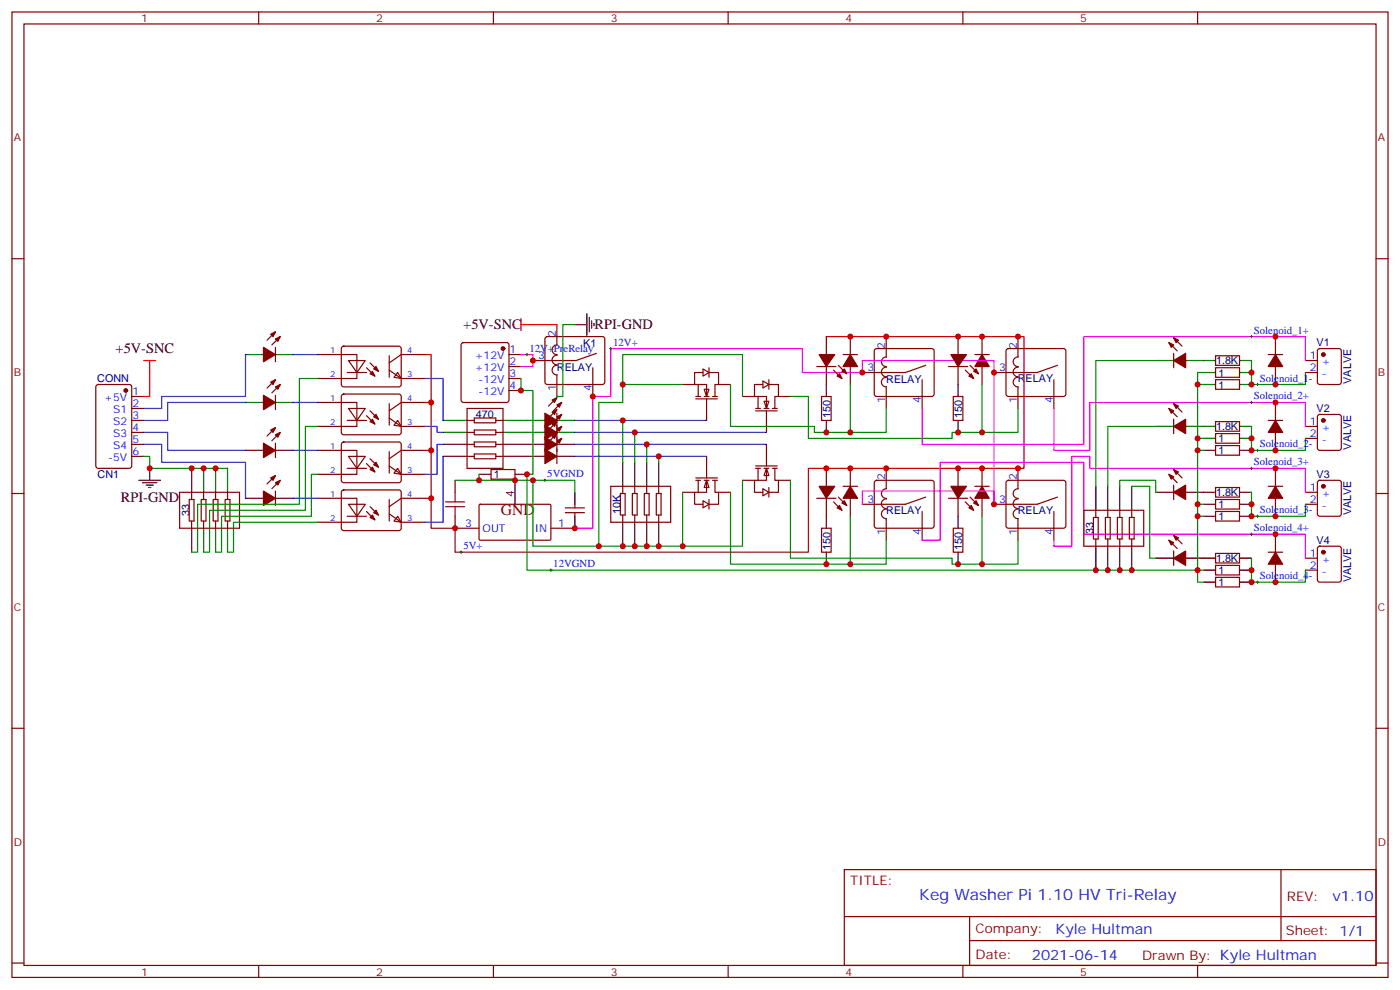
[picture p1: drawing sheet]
<svg xmlns="http://www.w3.org/2000/svg" width="412mm" height="292mm" viewBox="0 0 412 292" stroke-linecap="round" stroke-linejoin="round" font-family="sans-serif">
<g fill="none" stroke="#870000" stroke-width=".35">
<path d="M3.5 3.5h405.4v284.4h-405.4zM7.1 7.1h398.2v277.2h-398.2zM76.2 3.5v3.6M145.3 3.5v3.6M214.5 3.5v3.6M283.6 3.5v3.6M352.8 3.5v3.6M3.5 76.2h3.6M405.3 76.2h3.6M81.1 97.7l-2.4 2.5M82.5 99.1l-2.4 2.5M160.7 99.3l.5-.2h16.2l.5 .2 .3 .5v12.7l-.3 .5-.5 .2h-16.2l-.5-.2-.2-.5v-12.7z"/>
<path d="M164 95.6v6M261.1 99.1v6M299.9 99.1v6M28.5 113.4l.4-.2h9.2l.7 .5v23.5l-.5 .7h-9.4l-.6-.4-.1-23.6zM38.8 116.8h3.5M81.1 102.3v4.2M81.1 116.4v4.3M81.1 111.8l-2.4 2.5M82.5 113.2l-2.4 2.5M93.5 104.4h11.6v7.1h-11.6M93.5 118.5h11.6v7.1h-11.6M100.8 102.2l.4-.2h16.5l.5 .7-.1 10.8-.6 .4h-16.5l-.5-.7v-10.5z"/>
<path d="M100.8 116.3l.4-.2h16.5l.5 .7-.1 10.8-.6 .5-16.5-.1-.5-.6v-10.6zM102.3 109.7h5.6M102.7 106.2h4.9l-2.5 3.5zM107.9 108.3l2.5 2.5M109 106.9l2.5 2.5M114.7 109l3.5 2.5h7M114.7 104.8v6.3M114.7 118.9v6.3M117.1 109.7l1.1 1.8-2.1-.4zM125.2 104.4h-7l-3.5 2.5M125.2 118.5h-7l-3.5 2.5M136.1 101.1l.4-.2h12.7l.5 .2 .2 .5v16.2l-.2 .5-.5 .2h-12.7l-.5-.2-.2-.5v-16.2z"/>
<path d="M149.9 104.4h3.6M149.9 111.5h3.6M149.9 108h3.6M149.9 115h3.6M164 117.1l-2.4 2.5M164 110.4v6.4M164.1 104.6a1.41 1.41 0 0 0-1.5 1.4 1.41 1.41 0 0 0 1.5 1.4M164.1 101.6a1.41 1.41 0 0 0-1.5 1.4 1.41 1.41 0 0 0 1.5 1.4M164.1 107.6a1.41 1.41 0 0 0-1.5 1.4 1.41 1.41 0 0 0 1.5 1.4M165.5 118.5l-2.5 2.5M174.6 108.3v8.5M175.7 104.1l-6 2.1h-12.7"/>
<path d="M257.8 102.9l.4-.2h16.3l.5 .2 .2 .5v12.7l-.3 .5-.4 .2h-16.3l-.5-.3-.2-.4v-12.7zM261.1 113.9v6.4M261.1 108.1a1.41 1.41 0 0 0-1.5 1.4 1.41 1.41 0 0 0 1.5 1.4M261.1 105.2a1.41 1.41 0 0 0-1.5 1.4 1.41 1.41 0 0 0 1.5 1.4M261.2 111.1a1.41 1.41 0 0 0-1.6 1.4 1.41 1.41 0 0 0 1.5 1.4M271.6 111.8v8.5M272.7 107.6l-6 2.1h-12.7M296.6 102.9l.4-.2h16.3l.5 .2 .2 .5v12.7l-.3 .5-.4 .2h-16.3l-.5-.3-.2-.4v-12.7zM299.9 113.9v6.4M300 108.1a1.41 1.41 0 0 0-1.6 1.4 1.41 1.41 0 0 0 1.6 1.4M300 105.2a1.41 1.41 0 0 0-1.6 1.4 1.41 1.41 0 0 0 1.6 1.4M300 111.1a1.41 1.41 0 0 0-1.6 1.4 1.41 1.41 0 0 0 1.6 1.4"/>
<path d="M310.4 111.8v8.5M311.5 107.6l-6 2.1h-12.7M384.5 109.7h3.6M384.5 106.2h3.6M388.3 102.9l.5-.2h5.6l.7 .4v9.4l-.5 .7h-5.8l-.7-.4v-9.4zM38.8 123.8h3.5M38.8 120.3h3.5M38.8 127.4h3.5M38.8 130.9h3.5M38.8 134.4h3.5M81.1 130.5v4.3M81.1 125.9l-2.4 2.5"/>
<path d="M82.5 127.4l-2.4 2.4M93.5 132.6h11.6v7.1h-11.6M100.8 130.4l.4-.2h16.5l.5 .7-.1 10.8-.6 .5-16.5-.1-.5-.6v-10.6zM102.3 123.8h5.6M102.3 137.9h5.6M102.7 120.3h4.9l-2.5 3.5zM102.7 134.4h4.9l-2.5 3.5zM107.9 122.4l2.5 2.5M107.9 136.5l2.5 2.5M109 121l2.5 2.5M109 135.1l2.5 2.5M114.7 133v6.3"/>
<path d="M114.7 123.1l3.5 2.5h7M114.7 137.2l3.5 2.5h7M117.1 123.8l1.1 1.8-2.1-.4zM117.1 137.9l1.1 1.8-2.1-.4zM125.2 132.6h-7l-3.5 2.5M137.6 123.8h2.1M137.6 120.3h10.6v17.6h-10.6zM137.6 127.4h2.1M137.6 130.9h2.1M137.6 134.4h2.1M139.7 123.1h6.3v1.4h-6.3zM139.7 126.6h6.3v1.5h-6.3z"/>
<path d="M139.7 130.2h6.3v1.4h-6.3zM139.7 133.7h6.3v1.4h-6.3zM146 123.8h2.2M146 127.4h2.2M146 130.9h2.2M146 134.4h2.2M164 121.7v14.8M164 120.7l-2.4 2.4M164 124.2l-2.4 2.4M164 127.7l-2.4 2.5M165.5 122.1l-2.5 2.4M165.5 125.6l-2.5 2.5"/>
<path d="M165.5 129.1l-2.5 2.5M261.1 137.9v6M299.9 137.9v6M384.5 125.6h3.6M384.5 129.1h3.6M388.3 122.3l.5-.2h5.6l.7 .4v9.4l-.5 .7h-5.8l-.7-.4v-9.4zM3.5 145.3h3.6M52.9 145h17.7v10.6h-17.7zM55.7 147.1h1.4v6.4h-1.4zM56.4 145v2.1M56.4 153.5v2.1M59.3 147.1h1.4v6.4h-1.4z"/>
<path d="M60 145v2.1M60 153.5v2.1M62.8 147.1h1.4v6.4h-1.4zM63.5 145v2.1M63.5 153.5v2.1M66.3 147.1h1.4v6.4h-1.4zM67 145v2.1M67 153.5v2.1M81.1 144.6v4.3M81.1 140.1l-2.4 2.4M82.5 141.5l-2.4 2.4M93.5 146.8h11.6v7h-11.6"/>
<path d="M100.8 144.5l.4-.2h16.5l.5 .7-.1 10.8-.6 .5-16.5-.1-.5-.6v-10.6zM102.3 152h5.6M102.7 148.5h4.9l-2.5 3.5zM107.9 150.6l2.5 2.5M109 149.2l2.5 2.5M114.7 147.1v6.4M114.7 151.3l3.5 2.5h7M117.1 152l1.1 1.8-2.1-.3zM125.2 146.8h-7l-3.5 2.4M134.1 152v3.6h7M134.1 141.5v3.5M141.2 148.7l.3-.2 20.6 .1 .2 .3-.1 10-.3 .2-20.6-.1-.2-.2z"/>
<path d="M162.3 155.6h7M166.5 149.6h5.7M166.5 151h5.7M169.3 148.5v1.1M169.3 151v1M257.8 141.7l.4-.2h16.3l.5 .2 .2 .5v12.7l-.3 .5-.4 .2h-16.3l-.5-.3-.2-.4v-12.7zM261.1 152.8v6.3M261.1 146.9a1.41 1.41 0 0 0-1.5 1.4 1.41 1.41 0 0 0 1.5 1.5M261.1 144a1.41 1.41 0 0 0-1.5 1.4 1.41 1.41 0 0 0 1.5 1.4M261.2 149.9a1.41 1.41 0 0 0-1.6 1.4 1.41 1.41 0 0 0 1.5 1.4M271.6 150.6v8.5M272.7 146.4l-6 2.1h-12.7"/>
<path d="M296.6 141.7l.4-.2h16.3l.5 .2 .2 .5v12.7l-.3 .5-.4 .2h-16.3l-.5-.3-.2-.4v-12.7zM299.9 152.8v6.3M300 146.9a1.41 1.41 0 0 0-1.6 1.4 1.41 1.41 0 0 0 1.6 1.5M300 144a1.41 1.41 0 0 0-1.6 1.4 1.41 1.41 0 0 0 1.6 1.4M300 149.9a1.41 1.41 0 0 0-1.6 1.4 1.41 1.41 0 0 0 1.6 1.4M310.4 150.6v8.5M311.5 146.4l-6 2.1h-12.7M384.5 145h3.6M384.5 148.5h3.6M388.3 141.7l.5-.2h5.6l.7 .4v9.4l-.5 .7h-5.8l-.7-.4v-9.4zM405.3 145.3h3.6M384.5 164.4h3.6"/>
<path d="M384.5 167.9h3.6M388.3 161.1l.5-.2h5.6l.7 .4v9.4l-.5 .7h-5.8l-.7-.4v-9.4zM3.5 214.5h3.6M405.3 214.5h3.6M248.7 256.1h156.6v28.2h-156.6zM377.3 256.1v20.9M248.7 270h156.5M285.6 277h119.6M285.6 270v14.1M3.5 283.6h3.6M76.2 284.3v3.6M145.3 284.3v3.6"/>
<path d="M214.5 284.3v3.6M283.6 284.3v3.6M352.8 284.3v3.6M405.3 283.6h3.6"/>
</g>
<g fill="none" stroke="#000" stroke-width=".35">
<path d="M169.3 95.6h3.6M172.9 92.4v6.4M173.6 93.5v4.2M174.3 94.5v2.2M175 95.2v.8M72.3 104.4h5.3M72.3 118.5h5.3M81.1 104.4h5.3M81.1 118.5h5.3M44.1 137.9v3.6M56.4 137.9v7.1M60 137.9v7.1"/>
<path d="M63.5 137.9v7.1M67 137.9v7.1M72.3 132.6h5.3M81.1 132.6h5.3M130.5 123.8h7.1M130.5 127.4h7.1M130.5 130.9h7.1M130.5 134.4h7.1M148.2 123.8h12.3M148.2 127.4h12.3M148.2 130.9h12.3M148.2 134.4h12.3"/>
<path d="M164 123.8h5.3M164 127.4h5.3M164 130.9h5.3M164 134.4h5.3M40.9 141.5h6.4M42 142.2h4.2M43 142.9h2.2M43.7 143.6h.7M56.4 155.6v7M60 155.6v7M63.5 155.6v7M67 155.6v7"/>
<path d="M72.3 146.8h5.3M81.1 146.8h5.3M151.7 141.5v7M169.3 145v3.5M169.3 152v3.6"/>
</g>
<g fill="#870000" stroke="#870000" stroke-width=".35">
<path d="M109 110.1l.7-.7 .7 1.4z"/>
<path d="M110.1 108.7l.7-.7 .7 1.4z"/>
<path d="M109 124.2l.7-.7 .7 1.4z"/>
<path d="M110.1 122.8l.7-.7 .7 1.4z"/>
<path d="M109 138.3l.7-.7 .7 1.4z"/>
<path d="M110.8 136.2l.7 1.4-1.4-.7z"/>
<path d="M109 152.4l.7-.7 .7 1.4z"/>
<path d="M110.1 151l.7-.7 .7 1.4z"/>
<path d="M77.6 102.3l3.5 2.1-3.5 2.1z"/>
<path d="M81.1 99.8l1.4-.7-.7 1.4z"/>
<path d="M79.7 98.4l1.4-.7-.7 1.4z"/>
<path d="M77.6 116.4l3.5 2.1-3.5 2.2z"/>
<path d="M81.1 113.9l1.4-.7-.7 1.5z"/>
<path d="M79.7 112.5l1.4-.7-.7 1.4z"/>
<path d="M77.6 130.5l3.5 2.1-3.5 2.2z"/>
<path d="M81.1 128.1l1.4-.7-.7 1.4z"/>
<path d="M79.7 126.6l1.4-.7-.7 1.5z"/>
<path d="M77.6 144.6l3.5 2.2-3.5 2.1z"/>
<path d="M81.1 142.2l1.4-.7-.7 1.4z"/>
<path d="M79.7 140.8l1.4-.7-.7 1.4z"/>
<path d="M160.5 121.7l3.5 2.1-3.5 2.1z"/>
<path d="M164 119.2l1.5-.7-.8 1.4z"/>
<path d="M162.6 117.8l1.4-.7-.7 1.4z"/>
<path d="M160.5 125.2l3.5 2.2-3.5 2.1z"/>
<path d="M164 122.8l1.5-.7-.8 1.4z"/>
<path d="M162.6 121.4l1.4-.7-.7 1.4z"/>
<path d="M160.5 128.8l3.5 2.1-3.5 2.1z"/>
<path d="M164 126.3l1.5-.7-.8 1.4z"/>
<path d="M162.6 124.9l1.4-.7-.7 1.4z"/>
<path d="M160.5 132.3l3.5 2.1-3.5 2.1z"/>
<path d="M164 129.8l1.5-.7-.8 1.4z"/>
<path d="M162.6 128.4l1.4-.7-.7 1.4z"/>
<circle cx="37" cy="115" r=".53"/>
<circle cx="148.2" cy="102.7" r=".53"/>
<circle cx="389.8" cy="104.4" r=".53"/>
<circle cx="389.8" cy="123.8" r=".53"/>
<circle cx="389.8" cy="143.2" r=".53"/>
<circle cx="389.8" cy="162.6" r=".53"/>
</g>
<g fill="none" stroke="#00f" stroke-width=".35">
<path d="M72.3 118.5h-22.9v5.3h-7.1M72.3 104.4v12.4h-24.7v3.5h-5.3M86.4 104.4h7.1M86.4 118.5h7.1M125.2 111.5h5.3v12.3M42.3 130.9h5.3v5.3h24.7v10.6M42.3 127.4h7.1v5.2h22.9M86.4 132.6h7.1M125.2 125.6h3.6v1.8h1.7M130.5 134.4v19.4h-5.3M130.5 130.9h-1.7v8.8h-3.6M169.3 123.8h38.8"/>
<path d="M169.3 127.4h56.5M169.3 130.9h56.5M169.3 134.4h38.8M86.4 146.8h7.1"/>
</g>
<path d="M169.3 95.6h-3.5v21.2h-1.8M93.5 111.5h-5.3v37h-30v14.1h-1.8M42.3 134.4h1.8v3.5h22.9M93.5 125.6h-3.5v24.7h-28.3v12.3h-1.7M93.5 139.7h-1.8v12.3h-26.4v10.6h-1.8M93.5 153.8h-24.7v8.8h-1.8M134.1 141.5h35.2v3.5" fill="none" stroke="#008700" stroke-width=".35"/>
<path d="M153.5 95.6h10.5M153.5 93.8v3.6M42.3 106.2h3.6M44.1 106.2v10.6h-1.8" fill="none" stroke="#f00" stroke-width=".35"/>
<path d="M131.2 147.8h5.7M131.2 149.2h5.7M134.1 145v2.8M134.1 149.2v2.8" fill="none" stroke="#a10000" stroke-width=".35"/>
<path d="M125.2 104.4h1.8v51.2h7.1M125.2 118.5h1.8M125.2 132.6h1.8M125.2 146.8h1.8" fill="none" stroke="#c00" stroke-width=".35"/>
<path d="M153.5 104.4h3.5v3.6h-3.5" fill="none" stroke="#f0f" stroke-width=".35"/>
<g fill="#fff" stroke="#870000" stroke-width=".35">
<path d="M207.4 114.7h1.4l-.7 2.1z"/>
<path d="M207.1 108.7l1.7 1-1.7 1.1z"/>
</g>
<path d="M201.1 113.2h3.5M205 117.5h6.3M205 116.8h1.4M205.7 113.2v3.6M207.1 109.7h-2.5v3.5h3.5v3.6M207.4 116.8h1.4M208.1 117.5v6.3M208.8 109.7h2.9v3.5h-1.1v3.6M208.8 108.3v2.8M209.9 116.8h1.4M211.7 113.2h3.5" fill="none" stroke="#870000" stroke-width=".35"/>
<g fill="#fff" stroke="#870000" stroke-width=".35">
<path d="M225.1 118.2h1.4l-.7 2.1z"/>
<path d="M224.7 112.2l1.8 1-1.8 1.1z"/>
</g>
<path d="M218.7 116.8h3.5M223.3 116.8v3.5M224.7 113.2h-2.5v3.6h3.6v3.5M226.5 113.2h2.8v3.6h-1.1v3.5M226.5 111.8v2.9M229.3 116.8h3.5M222.6 121h6.4M222.6 120.3h1.4M225.1 120.3h1.4M225.8 121v6.4M227.5 120.3h1.5" fill="none" stroke="#870000" stroke-width=".35"/>
<g fill="#fff" stroke="#870000" stroke-width=".35">
<path d="M225.8 137.9l.7 2.2h-1.4z"/>
<path d="M224.7 143.9l1.8 1.1-1.8 1.1z"/>
</g>
<path d="M222.6 137.2h6.4M222.6 137.9h1.4M223.3 137.9v3.6M225.1 137.9h1.4M225.8 137.9v3.6h-3.6v3.5h2.5M225.8 130.9v6.3M227.5 137.9h1.5M228.2 137.9v3.6h1.1v3.5h-2.8M218.7 141.5h3.5M226.5 143.6v2.8M229.3 141.5h3.5" fill="none" stroke="#870000" stroke-width=".35"/>
<g fill="#fff" stroke="#870000" stroke-width=".35">
<path d="M208.1 141.5l.7 2.1h-1.4z"/>
<path d="M207.1 147.5l1.7 1-1.7 1.1z"/>
</g>
<g fill="none" stroke="#870000" stroke-width=".35">
<path d="M243.4 99.1v5.3M250.5 99.1v5.3M282.2 99.1v5.3M289.3 99.1v5.3M345.7 99.5l2.5 2.5M375.7 99.1v5.3M240.6 108h5.6M242 116.8h2.8v7h-2.8zM243.4 108v5.2M245.5 109l2.5 2.5M246.9 107.6l2.5 2.5M248.4 104.4h4.2"/>
<path d="M250.5 108v5.2M279.4 108h5.6M280.8 116.8h2.8v7h-2.8zM282.2 108v5.2M284.3 109l2.5 2.5M285.8 107.6l2.4 2.5M287.2 104.4h4.2M289.3 108v5.2M344.3 100.9l2.5 2.5M345.7 104.1v4.2M345.7 118.9l2.5 2.5M358.1 104.8h7v2.8h-7z"/>
<path d="M358.1 108.3h7v2.8h-7zM358.1 111.8h7v2.9h-7zM373.6 104.4h4.2M375.7 108v5.2M375.7 118.5v5.3M144.6 138.3h7.1v2.8h-7.1zM208.1 134.4v6.4M243.4 137.9v5.3M250.5 137.9v5.3M282.2 137.9v5.3M289.3 137.9v5.3M344.3 120.3l2.5 2.5"/>
<path d="M344.3 139.7l2.5 2.5M345.7 123.5v4.2M345.7 138.3l2.5 2.5M358.1 124.2h7v2.8h-7zM358.1 127.7h7v2.8h-7zM358.1 131.2h7v2.9h-7zM373.6 123.8h4.2M375.7 127.4v5.2M375.7 137.9v5.3M179.9 143.2h17.7v10.6h-17.7zM182.7 145.3h1.4v6.4h-1.4zM183.4 143.2v2.1"/>
<path d="M183.4 151.7v2.1M186.3 145.3h1.4v6.4h-1.4zM187 143.2v2.1M187 151.7v2.1M189.8 145.3h1.4v6.4h-1.4zM190.5 143.2v2.1M190.5 151.7v2.1M193.3 145.3h1.4v6.4h-1.4zM194 143.2v2.1M194 151.7v2.1M201.1 145h3.5M205 140.8h6.3"/>
<path d="M205 141.5h1.4M205.7 141.5v3.5M207.4 141.5h1.4M208.1 141.5v3.5h-3.5v3.5h2.5M208.8 147.1v2.8M209.9 141.5h1.4M210.6 141.5v3.5h1.1v3.5h-2.9M211.7 145h3.5M240.6 146.8h5.6M242 155.6h2.8v7h-2.8zM243.4 146.8v5.2M245.5 147.8l2.5 2.5"/>
<path d="M246.9 146.4l2.5 2.5M248.4 143.2h4.2M250.5 146.8v5.2M279.4 146.8h5.6M280.8 155.6h2.8v7h-2.8zM282.2 146.8v5.2M284.3 147.8l2.5 2.5M285.8 146.4l2.4 2.5M287.2 143.2h4.2M289.3 146.8v5.2M319.3 150.3h17.6v10.6h-17.6zM322.1 152.4h1.4v6.4h-1.4z"/>
<path d="M322.8 150.3v2.1M322.8 158.8v2.1M325.6 152.4h1.4v6.4h-1.4zM326.3 150.3v2.1M326.3 158.8v2.1M329.1 152.4h1.5v6.4h-1.5zM329.8 150.3v2.1M329.8 158.8v2.1M332.7 152.4h1.4v6.4h-1.4zM333.4 150.3v2.1M333.4 158.8v2.1M344.3 159.1l2.5 2.5"/>
<path d="M345.7 142.9v4.2M345.7 157.7l2.5 2.5M358.1 143.6h7v2.8h-7zM358.1 147.1h7v2.8h-7zM358.1 150.6h7v2.9h-7zM373.6 143.2h4.2M375.7 146.8v5.2M375.7 157.3v5.3M345.7 162.3v4.2M358.1 163h7v2.8h-7zM358.1 166.5h7v2.8h-7zM358.1 170h7v2.9h-7z"/>
<path d="M373.6 162.6h4.2M375.7 166.2v5.2"/>
</g>
<g fill="none" stroke="#000" stroke-width=".35">
<path d="M243.4 113.2v3.6M282.2 113.2v3.6M340.4 106.2h5.3M349.2 106.2h8.9M354.5 109.7h3.6M354.5 113.2h3.6M365.1 106.2h3.6M365.1 109.7h3.6M365.1 113.2h3.6M141.1 139.7h3.5M151.7 139.7h3.5M183.4 136.2v7"/>
<path d="M187 136.2v7M190.5 136.2v7M194 136.2v7M243.4 123.8v3.6M282.2 123.8v3.6M340.4 125.6h5.3M349.2 125.6h8.9M354.5 129.1h3.6M354.5 132.6h3.6M365.1 125.6h3.6M365.1 129.1h3.6M365.1 132.6h3.6"/>
<path d="M183.4 153.8v7.1M187 153.8v7.1M190.5 153.8v7.1M194 153.8v7.1M243.4 152v3.6M282.2 152v3.6M322.8 143.2v7.1M326.3 143.2v7.1M329.8 143.2v7.1M333.4 143.2v7.1M340.4 145h5.3M349.2 145h8.9"/>
<path d="M354.5 148.5h3.6M354.5 152h3.6M365.1 145h3.6M365.1 148.5h3.6M365.1 152h3.6M243.4 162.6v3.6M282.2 162.6v3.6M322.8 160.9v7M326.3 160.9v7M329.8 160.9v7M333.4 160.9v7M340.4 164.4h5.3"/>
<path d="M349.2 164.4h8.9M354.5 167.9h3.6M354.5 171.4h3.6M365.1 164.4h3.6M365.1 167.9h3.6M365.1 171.4h3.6"/>
</g>
<g fill="none" stroke="#008700" stroke-width=".35">
<path d="M153.5 111.5v3.5h3.5v24.7h-1.8v28.2h197.6v-15.9M183.4 113.2v-8.8h35.3v12.4M201.1 113.2h-17.7v5.3h-7v42.4M215.2 113.2v12.4h24.7v1.8h21.2v-7.1M232.8 116.8h5.3v12.3h42.4v-1.7h19.4v-7.1M250.5 113.2v14.2M289.3 113.2v14.2M340.4 106.2h-17.6v37M352.8 113.2v15.9M354.5 109.7h-1.7v3.5h1.7M368.7 106.2v7h15.8v-3.5M141.1 139.7v1.8"/>
<path d="M183.4 123.8v12.4M187 127.4v8.8M190.5 130.9v5.3M194 134.4v1.8M340.4 125.6h-14.1v17.6M352.8 132.6v15.9M354.5 129.1h-1.7v3.5h1.7M368.7 125.6v7h15.8v-3.5M157 141.5v19.4h44.1v-15.9M215.2 145v21.2h45.9v-7.1M218.7 141.5v19.4h-17.6M232.8 141.5v22.9h47.7v1.8h19.4v-7.1"/>
<path d="M250.5 152v14.2M289.3 152v14.2M329.8 143.2v-1.7h10.6v3.5M333.4 143.2h5.3v21.2h1.7M354.5 148.5h-1.7v3.5h1.7M368.7 145v7h15.8v-3.5M354.5 167.9h-1.7v3.5h1.7M368.7 164.4v7h15.8v-3.5"/>
</g>
<g fill="#870000" stroke="#870000" stroke-width=".35">
<path d="M250.5 104.4l2.1 3.6h-4.2z"/>
<path d="M289.3 104.4l2.1 3.6h-4.2z"/>
<path d="M289.3 143.2l2.1 3.6h-4.2z"/>
<path d="M250.5 143.2l2.1 3.6h-4.2z"/>
<path d="M247.3 110.1l.7 1.4-1.4-.7z"/>
<path d="M248 109.4l.7-.7 .7 1.4z"/>
<path d="M241.3 104.4h4.6l-2.5 3.6z"/>
<path d="M285.4 110.8l.7-.7 .7 1.4z"/>
<path d="M286.8 109.4l.7-.7 .7 1.4z"/>
<path d="M280.1 104.4h4.6l-2.5 3.6z"/>
<path d="M285.4 149.6l.7-.7 .7 1.4z"/>
<path d="M286.8 148.2l.7-.7 .7 1.4z"/>
<path d="M280.1 143.2h4.6l-2.5 3.6z"/>
<path d="M246.6 149.6l.7-.7 .7 1.4z"/>
<path d="M248.7 147.5l.7 1.4-1.4-.7z"/>
<path d="M241.3 143.2h4.6l-2.5 3.6z"/>
<path d="M345.7 106.2l3.5-2.1v4.2z"/>
<path d="M344.3 100.9l1.4 .7-.7 .7z"/>
<path d="M345.7 99.5l1.4 .7-.7 .7z"/>
<path d="M345.7 125.6l3.5-2.1v4.2z"/>
<path d="M344.3 120.3l1.4 .7-.7 .7z"/>
<path d="M345.7 118.9l1.4 .7-.7 .7z"/>
<path d="M345.7 145l3.5-2.1v4.2z"/>
<path d="M344.3 139.7l1.4 .7-.7 .7z"/>
<path d="M345.7 138.3l1.4 .7-.7 .7z"/>
<path d="M345.7 164.4l3.5-2.1v4.2z"/>
<path d="M344.3 159.1l1.4 .7-.7 .7z"/>
<path d="M345.7 157.7l1.4 .7-.7 .7z"/>
<path d="M375.7 104.4l2.1 3.6h-4.2z"/>
<path d="M375.7 123.8l2.1 3.6h-4.2z"/>
<path d="M375.7 143.2l2.1 3.6h-4.2z"/>
<path d="M375.7 162.6l2.1 3.6h-4.2z"/>
</g>
<path d="M243.4 99.1h58.2v38.8h-63.5v24.7h-104v-7" fill="none" stroke="#c00" stroke-width=".35"/>
<path d="M384.5 106.2v-7.1h-65.2v31.8h-47.7v-10.6M310.4 120.3v12.3h10.6v-14.1h63.5v7.1M254 148.5v-3.9h38.8v3.9v-42.3h-38.8v3.5h-17.6v-7h-56.5v14.1h-5.3v38.8h-5.3M271.6 159.1h5.3v-22.9h42.4v21.1h65.2v7.1M384.5 145v-7.1h-63.5v-3.5h-5.3v26.5h-5.3v-1.8" fill="none" stroke="#f0f" stroke-width=".35"/>
<g fill="none" stroke="#000" stroke-width=".29">
<path d="M368.3 99.1h.7M368.7 98.8v.7M154.9 104.4h.7M155.2 104.1v.7M179.6 102.7h.7M179.9 102.3v.7M368.3 118.5h.7M368.7 118.2v.7M370.1 113.2h.7M370.4 112.9v.7M368.3 137.9h.7M368.7 137.6v.7"/>
<path d="M370.1 132.6h.7M370.4 132.3v.7M160.2 141.5h.7M160.5 141.1v.7M368.3 157.3h.7M368.7 157v.7M370.1 152h.7M370.4 151.7v.7M135.5 162.6h.7M135.8 162.3v.7M161.9 167.9h.7M162.3 167.6v.7"/>
<path d="M370.1 171.4h.7M370.4 171.1v.7"/>
</g>
<g fill="#c00">
<circle cx="63.5" cy="137.9" r=".88"/>
<circle cx="60" cy="137.9" r=".88"/>
<circle cx="56.4" cy="137.9" r=".88"/>
<circle cx="44.1" cy="137.9" r=".88"/>
<circle cx="127" cy="118.5" r=".88"/>
<circle cx="127" cy="132.6" r=".88"/>
<circle cx="127" cy="146.8" r=".88"/>
<circle cx="157" cy="106.2" r=".88"/>
<circle cx="134.1" cy="155.6" r=".88"/>
<circle cx="151.7" cy="141.5" r=".88"/>
<circle cx="183.4" cy="123.8" r=".88"/>
<circle cx="187" cy="127.4" r=".88"/>
<circle cx="190.5" cy="130.9" r=".88"/>
<circle cx="194" cy="134.4" r=".88"/>
<circle cx="190.5" cy="160.9" r=".88"/>
<circle cx="187" cy="160.9" r=".88"/>
<circle cx="157" cy="141.5" r=".88"/>
<circle cx="183.4" cy="160.9" r=".88"/>
<circle cx="194" cy="160.9" r=".88"/>
<circle cx="201.1" cy="160.9" r=".88"/>
<circle cx="183.4" cy="113.2" r=".88"/>
<circle cx="169.3" cy="155.6" r=".88"/>
<circle cx="174.6" cy="116.8" r=".88"/>
<circle cx="254" cy="109.7" r=".88"/>
<circle cx="261.1" cy="99.1" r=".88"/>
<circle cx="261.1" cy="137.9" r=".88"/>
<circle cx="250.5" cy="137.9" r=".88"/>
<circle cx="250.5" cy="99.1" r=".88"/>
<circle cx="282.2" cy="99.1" r=".88"/>
<circle cx="289.3" cy="99.1" r=".88"/>
<circle cx="289.3" cy="137.9" r=".88"/>
<circle cx="299.9" cy="137.9" r=".88"/>
<circle cx="292.8" cy="148.5" r=".88"/>
<circle cx="299.9" cy="99.1" r=".88"/>
<circle cx="292.8" cy="109.7" r=".88"/>
<circle cx="243.4" cy="137.9" r=".88"/>
<circle cx="282.2" cy="137.9" r=".88"/>
<circle cx="282.2" cy="127.4" r=".88"/>
<circle cx="289.3" cy="127.4" r=".88"/>
<circle cx="289.3" cy="166.2" r=".88"/>
<circle cx="250.5" cy="166.2" r=".88"/>
<circle cx="243.4" cy="166.2" r=".88"/>
<circle cx="282.2" cy="166.2" r=".88"/>
<circle cx="243.4" cy="127.4" r=".88"/>
<circle cx="250.5" cy="127.4" r=".88"/>
<circle cx="176.4" cy="160.9" r=".88"/>
<circle cx="141.1" cy="141.5" r=".88"/>
<circle cx="153.5" cy="115" r=".88"/>
<circle cx="155.2" cy="139.7" r=".88"/>
<circle cx="375.7" cy="99.1" r=".88"/>
<circle cx="375.7" cy="118.5" r=".88"/>
<circle cx="375.7" cy="137.9" r=".88"/>
<circle cx="375.7" cy="157.3" r=".88"/>
<circle cx="368.7" cy="113.2" r=".88"/>
<circle cx="375.7" cy="113.2" r=".88"/>
<circle cx="375.7" cy="132.6" r=".88"/>
<circle cx="368.7" cy="132.6" r=".88"/>
<circle cx="375.7" cy="171.4" r=".88"/>
<circle cx="368.7" cy="171.4" r=".88"/>
<circle cx="375.7" cy="152" r=".88"/>
<circle cx="368.7" cy="152" r=".88"/>
<circle cx="368.7" cy="109.7" r=".88"/>
<circle cx="368.7" cy="129.1" r=".88"/>
<circle cx="368.7" cy="167.9" r=".88"/>
<circle cx="368.7" cy="148.5" r=".88"/>
<circle cx="352.8" cy="152" r=".88"/>
<circle cx="352.8" cy="167.9" r=".88"/>
<circle cx="352.8" cy="132.6" r=".88"/>
<circle cx="352.8" cy="148.5" r=".88"/>
<circle cx="352.8" cy="113.2" r=".88"/>
<circle cx="352.8" cy="129.1" r=".88"/>
<circle cx="322.8" cy="167.9" r=".88"/>
<circle cx="326.3" cy="167.9" r=".88"/>
<circle cx="329.8" cy="167.9" r=".88"/>
<circle cx="333.4" cy="167.9" r=".88"/>
</g>
<text font-size="4.6" fill="#800" x="147.6" y="151.7">GND</text>
<text font-size="4.6" fill="#00f" x="270.8" y="265.1">Keg Washer Pi 1.10 HV Tri-Relay</text>
<g font-size="4.2">
<text x="136.5" y="97">+5V-SNC</text>
<text x="175.2" y="97">RPI-GND</text>
<text x="34.1" y="104.1">+5V-SNC</text>
<text x="35.6" y="147.8">RPI-GND</text>
</g>
<g font-size="4.2" fill="#00f">
<text x="392.5" y="265.4">v1.10</text>
<text x="310.9" y="274.9">Kyle Hultman</text>
<text x="304" y="282.7">2021-06-14</text>
</g>
<g font-size="3.9" fill="#800">
<text x="250.5" y="260.7">TITLE:</text>
<text x="379.1" y="265.4">REV:</text>
<text x="287.4" y="274.9">Company:</text>
<text x="378.7" y="275.5">Sheet: 1/1</text>
<text x="287.4" y="282.6">Date:</text>
<text x="336.4" y="282.7">Drawn By: Kyle Hultman</text>
</g>
<g font-size="3.2" fill="#800">
<text x="41.6" y="6.5">1</text>
<text x="110.8" y="6.5">2</text>
<text x="179.9" y="6.5">3</text>
<text x="249.1" y="6.5">4</text>
<text x="318.2" y="6.5">5</text>
<text x="4.1" y="41.6">A</text>
<text x="405.9" y="41.6">A</text>
<text x="4.1" y="110.8">B</text>
<text x="405.9" y="110.8">B</text>
<text x="4.1" y="179.9">C</text>
<text x="405.9" y="179.9">C</text>
<text x="4.1" y="249.1">D</text>
<text x="405.9" y="249.1">D</text>
<text x="41.6" y="287.3">1</text>
<text x="110.8" y="287.3">2</text>
<text x="179.9" y="287.3">3</text>
<text x="249.1" y="287.3">4</text>
<text x="318.2" y="287.3">5</text>
</g>
<g font-size="3.2" fill="#00f">
<text x="163.7" y="99.1" transform="rotate(-90 163.7 99.1)">2</text>
<text x="180.6" y="101.8">12V+</text>
<text x="369.4" y="98.2">Solenoid_1+</text>
<text x="139.8" y="105.8">+12V</text>
<text x="150.1" y="104.1">1</text>
<text x="150.1" y="107.6">2</text>
<text x="155.9" y="103.5">12V+PreRelay</text>
<text x="158.5" y="105.8">3</text>
<text x="260.7" y="102.7" transform="rotate(-90 260.7 102.7)">2</text>
<text x="299.5" y="102.7" transform="rotate(-90 299.5 102.7)">2</text>
<text x="385.9" y="105.8">1</text>
<text x="389.4" y="107.6">+</text>
<text x="139.8" y="109.4">+12V</text>
<text x="141" y="112.9">-12V</text>
<text x="150.1" y="111.1">3</text>
<text x="255.5" y="109.4">3</text>
<text x="294.3" y="109.4">3</text>
<text x="371.1" y="112.4">Solenoid_1-</text>
<text x="385.9" y="109.4">2</text>
<text x="389.4" y="111.1">-</text>
<text x="30.7" y="118.2">+5V</text>
<text x="39" y="116.4">1</text>
<text x="39" y="119.9">2</text>
<text x="141" y="116.4">-12V</text>
<text x="150.1" y="114.7">4</text>
<text x="163.7" y="115.3" transform="rotate(-90 163.7 115.3)">1</text>
<text x="174.3" y="115.3" transform="rotate(-90 174.3 115.3)">4</text>
<text x="260.7" y="118.8" transform="rotate(-90 260.7 118.8)">1</text>
<text x="271.3" y="118.8" transform="rotate(-90 271.3 118.8)">4</text>
<text x="299.5" y="118.8" transform="rotate(-90 299.5 118.8)">1</text>
<text x="310.1" y="118.8" transform="rotate(-90 310.1 118.8)">4</text>
<text x="369.4" y="117.7">Solenoid_2+</text>
<text x="33.3" y="121.7">S1</text>
<text x="33.3" y="125.2">S2</text>
<text x="39" y="123.5">3</text>
<text x="385.9" y="125.2">1</text>
<text x="33.3" y="128.8">S3</text>
<text x="39" y="127">4</text>
<text x="39" y="130.5">5</text>
<text x="371.1" y="131.8">Solenoid_2-</text>
<text x="385.9" y="128.8">2</text>
<text x="389.4" y="127">+</text>
<text x="389.4" y="130.5">-</text>
<text x="31.9" y="135.8">-5V</text>
<text x="33.3" y="132.3">S4</text>
<text x="39" y="134.1">6</text>
<text x="369.4" y="137.1">Solenoid_3+</text>
<text x="161.2" y="140.6">5VGND</text>
<text x="260.7" y="141.5" transform="rotate(-90 260.7 141.5)">2</text>
<text x="299.5" y="141.5" transform="rotate(-90 299.5 141.5)">2</text>
<text x="255.5" y="148.2">3</text>
<text x="294.3" y="148.2">3</text>
<text x="385.9" y="144.6">1</text>
<text x="385.9" y="148.2">2</text>
<text x="389.4" y="146.4">+</text>
<text x="389.4" y="149.9">-</text>
<text x="137" y="155.2">3</text>
<text x="164.4" y="155.2">1</text>
<text x="371.1" y="151.2">Solenoid_3-</text>
<text x="136.5" y="161.7">5V+</text>
<text x="142.2" y="156.6">OUT</text>
<text x="157.5" y="156.6">IN</text>
<text x="260.7" y="157.6" transform="rotate(-90 260.7 157.6)">1</text>
<text x="271.3" y="157.6" transform="rotate(-90 271.3 157.6)">4</text>
<text x="299.5" y="157.6" transform="rotate(-90 299.5 157.6)">1</text>
<text x="310.1" y="157.6" transform="rotate(-90 310.1 157.6)">4</text>
<text x="369.4" y="156.5">Solenoid_4+</text>
<text x="163" y="167">12VGND</text>
<text x="385.9" y="164">1</text>
<text x="385.9" y="167.6">2</text>
<text x="389.4" y="165.8">+</text>
<text x="371.1" y="170.6">Solenoid_4-</text>
<text x="389.4" y="169.3">-</text>
</g>
<g font-size="3.2" fill="#000080">
<text x="171.8" y="102.1">K1</text>
<text x="358.2" y="107.3">1.8K</text>
<text x="387.8" y="102">V1</text>
<text x="28.7" y="112.6">CONN</text>
<text x="164" y="109.1">RELAY</text>
<text x="261.1" y="112.7">RELAY</text>
<text x="299.8" y="112.6">RELAY</text>
<text x="358.9" y="110.9">1</text>
<text x="398" y="113" transform="rotate(-90 398 113)">VALVE</text>
<text x="358.9" y="114.4">1</text>
<text x="140.1" y="123.2">470</text>
<text x="244.6" y="123" transform="rotate(-90 244.6 123)">150</text>
<text x="283.4" y="123" transform="rotate(-90 283.4 123)">150</text>
<text x="387.8" y="121.4">V2</text>
<text x="358.2" y="126.8">1.8K</text>
<text x="358.9" y="130.3">1</text>
<text x="358.9" y="133.8">1</text>
<text x="398" y="132.4" transform="rotate(-90 398 132.4)">VALVE</text>
<text x="28.8" y="140.8">CN1</text>
<text x="145.5" y="140.9">1</text>
<text x="387.8" y="140.8">V3</text>
<text x="358.2" y="146.2">1.8K</text>
<text x="358.9" y="149.7">1</text>
<text x="55.8" y="152.1" transform="rotate(-90 55.8 152.1)">33</text>
<text x="182.8" y="151.4" transform="rotate(-90 182.8 151.4)">10K</text>
<text x="261.1" y="151.5">RELAY</text>
<text x="299.8" y="151.4">RELAY</text>
<text x="358.9" y="153.2">1</text>
<text x="398" y="151.8" transform="rotate(-90 398 151.8)">VALVE</text>
<text x="244.6" y="161.9" transform="rotate(-90 244.6 161.9)">150</text>
<text x="283.4" y="161.9" transform="rotate(-90 283.4 161.9)">150</text>
<text x="322.1" y="157.4" transform="rotate(-90 322.1 157.4)">33</text>
<text x="387.8" y="160.2">V4</text>
<text x="358.2" y="165.6">1.8K</text>
<text x="358.9" y="169.1">1</text>
<text x="358.9" y="172.6">1</text>
<text x="398" y="171.4" transform="rotate(-90 398 171.4)">VALVE</text>
</g>
<text font-size="3.2" x="151.3" y="146.4" transform="rotate(-90 151.3 146.4)">4</text>
<g font-size="2.5" fill="#00f">
<text x="97.2" y="104.1">1</text>
<text x="119.9" y="104.1">4</text>
<text x="97.2" y="111.1">2</text>
<text x="119.9" y="111.1">3</text>
<text x="97.2" y="118.2">1</text>
<text x="119.9" y="118.2">4</text>
<text x="97.2" y="125.2">2</text>
<text x="119.9" y="125.2">3</text>
<text x="97.2" y="132.3">1</text>
<text x="119.9" y="132.3">4</text>
<text x="97.2" y="139.3">2</text>
<text x="119.9" y="139.3">3</text>
<text x="97.2" y="146.4">1</text>
<text x="119.9" y="146.4">4</text>
<text x="97.2" y="153.5">2</text>
<text x="119.9" y="153.5">3</text>
</g>
</svg>
